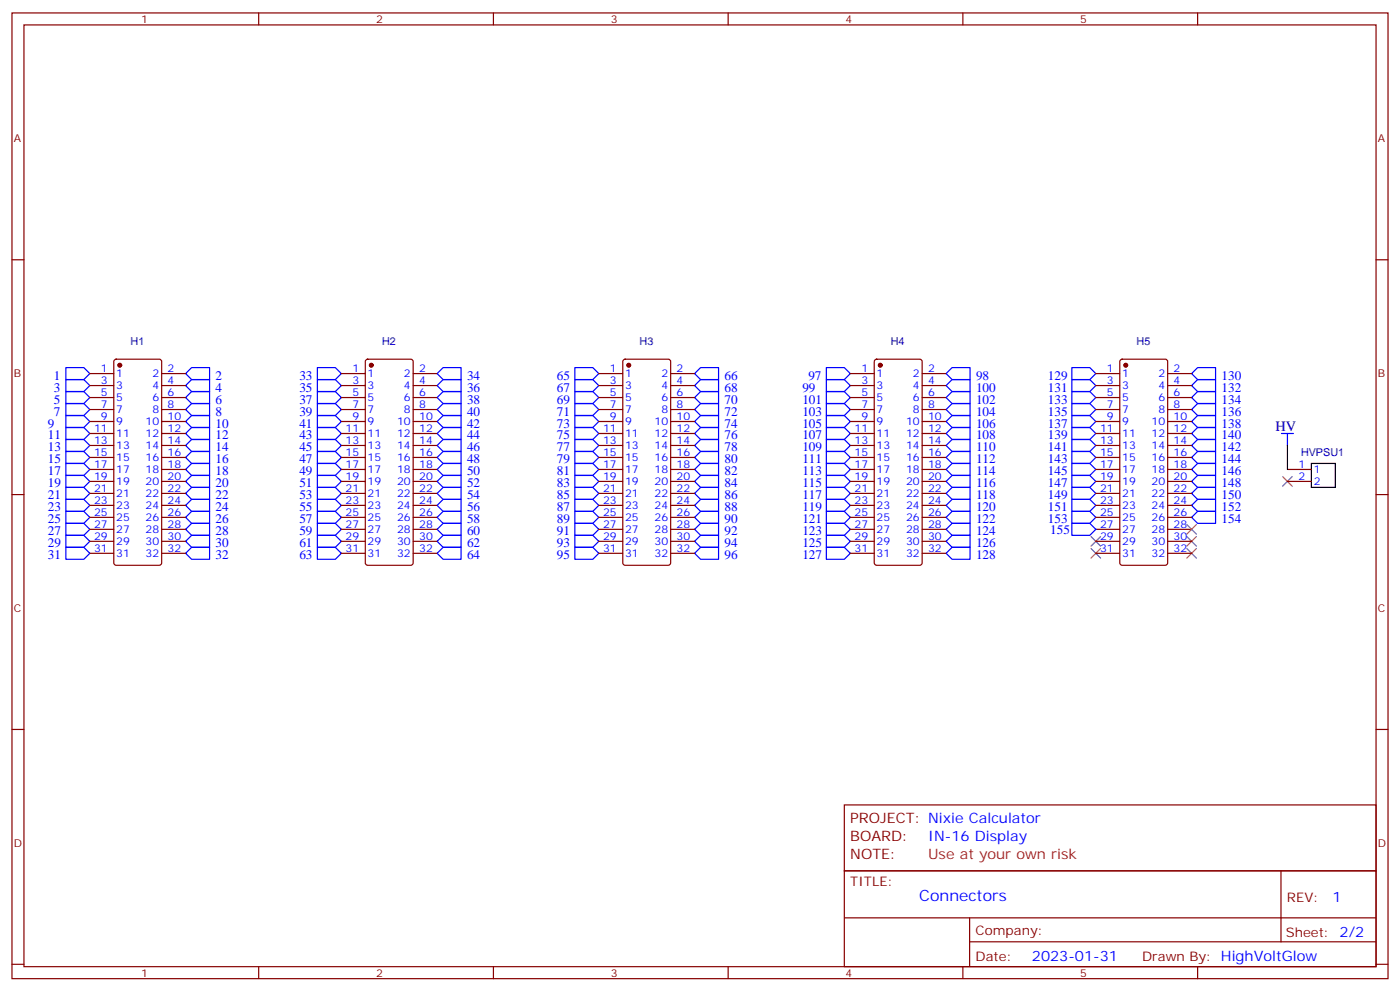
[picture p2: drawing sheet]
<svg xmlns="http://www.w3.org/2000/svg" width="412mm" height="292mm" viewBox="0 0 412 292" stroke-linecap="round" stroke-linejoin="round" font-family="sans-serif">
<g fill="none" stroke="#870000" stroke-width=".35">
<path d="M3.5 3.8h405.4v284.3h-405.4zM7.1 7.3h398.2v277.3h-398.2zM76.2 3.8v3.5M145.3 3.8v3.5M214.5 3.8v3.5M283.6 3.8v3.5M352.8 3.8v3.5M3.5 76.5h3.6M405.3 76.5h3.6M26.5 110h7M26.5 113.5h7M26.5 117.1h7"/>
<path d="M33.7 106l.5-.2h12.7l.7 .4v59.5l-.2 .5-.5 .2h-12.7l-.5-.2-.2-.5v-59.2zM47.6 110h7.1M47.6 113.5h7.1M47.6 117.1h7.1M100.5 110h7.1M100.5 113.5h7.1M100.5 117.1h7.1M107.8 106l.5-.2h12.7l.7 .4v59.5l-.2 .5-.5 .2h-12.7l-.5-.2-.2-.5v-59.2zM121.7 110h7.1M121.7 113.5h7.1M121.7 117.1h7.1M176.4 110h7"/>
<path d="M176.4 113.5h7M176.4 117.1h7M183.7 106l.4-.2h12.7l.7 .4 .1 59.5-.3 .5-.5 .2h-12.7l-.4-.2-.3-.5v-59.2zM197.6 110h7M197.6 113.5h7M197.6 117.1h7M250.5 110h7M250.5 113.5h7M250.5 117.1h7M257.8 106l.4-.2h12.7l.7 .4v59.5l-.2 .5-.5 .2h-12.7l-.5-.2-.2-.5v-59.2zM271.6 110h7.1M271.6 113.5h7.1"/>
<path d="M271.6 117.1h7.1M322.8 110h7M322.8 113.5h7M322.8 117.1h7M330.1 106l.5-.2h12.7l.6 .4 .1 59.5-.3 .5-.4 .2h-12.7l-.5-.2-.3-.5v-59.2zM344 110h7M344 113.5h7M344 117.1h7M26.5 138.2h7M26.5 120.6h7M26.5 124.1h7M26.5 127.6h7"/>
<path d="M26.5 131.2h7M26.5 134.7h7M47.6 138.2h7.1M47.6 120.6h7.1M47.6 124.1h7.1M47.6 127.6h7.1M47.6 131.2h7.1M47.6 134.7h7.1M100.5 138.2h7.1M100.5 120.6h7.1M100.5 124.1h7.1M100.5 127.6h7.1"/>
<path d="M100.5 131.2h7.1M100.5 134.7h7.1M121.7 138.2h7.1M121.7 120.6h7.1M121.7 124.1h7.1M121.7 127.6h7.1M121.7 131.2h7.1M121.7 134.7h7.1M176.4 138.2h7M176.4 120.6h7M176.4 124.1h7M176.4 127.6h7"/>
<path d="M176.4 131.2h7M176.4 134.7h7M197.6 138.2h7M197.6 120.6h7M197.6 124.1h7M197.6 127.6h7M197.6 131.2h7M197.6 134.7h7M250.5 138.2h7M250.5 120.6h7M250.5 124.1h7M250.5 127.6h7"/>
<path d="M250.5 131.2h7M250.5 134.7h7M271.6 138.2h7.1M271.6 120.6h7.1M271.6 124.1h7.1M271.6 127.6h7.1M271.6 131.2h7.1M271.6 134.7h7.1M322.8 138.2h7M322.8 120.6h7M322.8 124.1h7M322.8 127.6h7"/>
<path d="M322.8 131.2h7M322.8 134.7h7M344 138.2h7M344 120.6h7M344 124.1h7M344 127.6h7M344 131.2h7M344 134.7h7M379.2 138.2h7.1M3.5 145.6h3.6M26.5 141.7h7M26.5 145.3h7"/>
<path d="M26.5 148.8h7M26.5 152.3h7M26.5 155.9h7M26.5 159.4h7M47.6 141.7h7.1M47.6 145.3h7.1M47.6 148.8h7.1M47.6 152.3h7.1M47.6 155.9h7.1M47.6 159.4h7.1M100.5 141.7h7.1M100.5 145.3h7.1"/>
<path d="M100.5 148.8h7.1M100.5 152.3h7.1M100.5 155.9h7.1M100.5 159.4h7.1M121.7 141.7h7.1M121.7 145.3h7.1M121.7 148.8h7.1M121.7 152.3h7.1M121.7 155.9h7.1M121.7 159.4h7.1M176.4 141.7h7M176.4 145.3h7"/>
<path d="M176.4 148.8h7M176.4 152.3h7M176.4 155.9h7M176.4 159.4h7M197.6 141.7h7M197.6 145.3h7M197.6 148.8h7M197.6 152.3h7M197.6 155.9h7M197.6 159.4h7M250.5 141.7h7M250.5 145.3h7"/>
<path d="M250.5 148.8h7M250.5 152.3h7M250.5 155.9h7M250.5 159.4h7M271.6 141.7h7.1M271.6 145.3h7.1M271.6 148.8h7.1M271.6 152.3h7.1M271.6 155.9h7.1M271.6 159.4h7.1M322.8 141.7h7M322.8 145.3h7"/>
<path d="M322.8 148.8h7M322.8 152.3h7M322.8 155.9h7M322.8 159.4h7M344 141.7h7M344 145.3h7M344 148.8h7M344 152.3h7M344 155.9h7M344 159.4h7M379.2 141.7h7.1M405.3 145.6h3.6"/>
<path d="M26.5 162.9h7M47.6 162.9h7.1M100.5 162.9h7.1M121.7 162.9h7.1M176.4 162.9h7M197.6 162.9h7M250.5 162.9h7M271.6 162.9h7.1M322.8 162.9h7M344 162.9h7M3.5 214.8h3.6M405.3 214.8h3.6"/>
<path d="M248.7 237h156.6v19.4h-156.6zM248.7 256.4h156.6v28.2h-156.6zM377.3 256.4v20.9M248.7 270.2h156.5M285.6 277.3h119.6M285.6 270.2v14.2M3.5 283.9h3.6M76.2 284.6v3.5M145.3 284.6v3.5M214.5 284.6v3.5M283.6 284.6v3.5M352.8 284.6v3.5"/>
<path d="M405.3 283.9h3.6"/>
</g>
<g fill="none" stroke="#00f" stroke-width=".35">
<path d="M19.4 118.8h5.3l1.8 1.8-1.8 1.7h-5.3zM19.4 115.3h5.3l1.8 1.8-1.8 1.7h-5.3zM19.4 111.8h5.3l1.8 1.7-1.8 1.8h-5.3zM19.4 108.2h5.3l1.8 1.8-1.8 1.8h-5.3zM54.7 117.1l1.7-1.8h5.3v3.5h-5.3zM54.7 113.5l1.7-1.7h5.3v3.5h-5.3zM56.4 108.2h5.3v3.6h-5.3l-1.7-1.8zM93.5 118.8h5.3l1.7 1.8-1.7 1.7h-5.3zM93.5 115.3h5.3l1.7 1.8-1.7 1.7h-5.3zM93.5 111.8h5.3l1.7 1.7-1.7 1.8h-5.3zM93.5 108.2h5.3l1.7 1.8-1.7 1.8h-5.3zM128.8 117.1l1.7-1.8h5.3v3.5h-5.3z"/>
<path d="M128.8 113.5l1.7-1.7h5.3v3.5h-5.3zM130.5 108.2h5.3v3.6h-5.3l-1.7-1.8zM169.3 118.8h5.3l1.8 1.8-1.8 1.7h-5.3zM169.3 115.3h5.3l1.8 1.8-1.8 1.7h-5.3zM169.3 111.8h5.3l1.8 1.7-1.8 1.8h-5.3zM169.3 108.2h5.3l1.8 1.8-1.8 1.8h-5.3zM204.6 117.1l1.8-1.8h5.3v3.5h-5.3zM204.6 113.5l1.8-1.7h5.3v3.5h-5.3zM206.4 108.2h5.3v3.6h-5.3l-1.8-1.8zM243.4 118.8h5.3l1.8 1.8-1.8 1.7h-5.3zM243.4 115.3h5.3l1.8 1.8-1.8 1.7h-5.3zM243.4 111.8h5.3l1.8 1.7-1.8 1.8h-5.3z"/>
<path d="M243.4 108.2h5.3l1.8 1.8-1.8 1.8h-5.3zM278.7 117.1l1.8-1.8h5.3v3.5h-5.3zM278.7 113.5l1.8-1.7h5.3v3.5h-5.3zM278.7 110l1.8-1.8h5.3v3.6h-5.3zM315.7 118.8h5.3l1.8 1.8-1.8 1.7h-5.3zM315.7 115.3h5.3l1.8 1.8-1.8 1.7h-5.3zM315.7 111.8h5.3l1.8 1.7-1.8 1.8h-5.3zM315.7 108.2h5.3l1.8 1.8-1.8 1.8h-5.3zM351 117.1l1.8-1.8h5.3v3.5h-5.3zM351 113.5l1.8-1.7h5.3v3.5h-5.3zM351 110l1.8-1.8h5.3v3.6h-5.3zM19.4 140h5.3l1.8 1.7-1.8 1.8h-5.3z"/>
<path d="M19.4 136.5h5.3l1.8 1.7-1.8 1.8h-5.3zM19.4 132.9h5.3l1.8 1.8-1.8 1.8h-5.3zM19.4 129.4h5.3l1.8 1.8-1.8 1.7h-5.3zM19.4 125.9h5.3l1.8 1.7-1.8 1.8h-5.3zM19.4 122.3h5.3l1.8 1.8-1.8 1.8h-5.3zM54.7 138.2l1.7-1.7h5.3v3.5h-5.3zM54.7 134.7l1.7-1.8h5.3v3.6h-5.3zM54.7 131.2l1.7-1.8h5.3v3.5h-5.3zM54.7 127.6l1.7-1.7h5.3v3.5h-5.3zM54.7 124.1l1.7-1.8h5.3v3.6h-5.3zM54.7 120.6l1.7-1.8h5.3v3.5h-5.3zM93.5 140h5.3l1.7 1.7-1.7 1.8h-5.3z"/>
<path d="M93.5 136.5h5.3l1.7 1.7-1.7 1.8h-5.3zM93.5 132.9h5.3l1.7 1.8-1.7 1.8h-5.3zM93.5 129.4h5.3l1.7 1.8-1.7 1.7h-5.3zM93.5 125.9h5.3l1.7 1.7-1.7 1.8h-5.3zM93.5 122.3h5.3l1.7 1.8-1.7 1.8h-5.3zM128.8 138.2l1.7-1.7h5.3v3.5h-5.3zM128.8 134.7l1.7-1.8h5.3v3.6h-5.3zM128.8 131.2l1.7-1.8h5.3v3.5h-5.3zM128.8 127.6l1.7-1.7h5.3v3.5h-5.3zM128.8 124.1l1.7-1.8h5.3v3.6h-5.3zM128.8 120.6l1.7-1.8h5.3v3.5h-5.3zM169.3 140h5.3l1.8 1.7-1.8 1.8h-5.3z"/>
<path d="M169.3 136.5h5.3l1.8 1.7-1.8 1.8h-5.3zM169.3 132.9h5.3l1.8 1.8-1.8 1.8h-5.3zM169.3 129.4h5.3l1.8 1.8-1.8 1.7h-5.3zM169.3 125.9h5.3l1.8 1.7-1.8 1.8h-5.3zM169.3 122.3h5.3l1.8 1.8-1.8 1.8h-5.3zM204.6 138.2l1.8-1.7h5.3v3.5h-5.3zM204.6 134.7l1.8-1.8h5.3v3.6h-5.3zM204.6 131.2l1.8-1.8h5.3v3.5h-5.3zM204.6 127.6l1.8-1.7h5.3v3.5h-5.3zM204.6 124.1l1.8-1.8h5.3v3.6h-5.3zM204.6 120.6l1.8-1.8h5.3v3.5h-5.3zM243.4 140h5.3l1.8 1.7-1.8 1.8h-5.3z"/>
<path d="M243.4 136.5h5.3l1.8 1.7-1.8 1.8h-5.3zM243.4 132.9h5.3l1.8 1.8-1.8 1.8h-5.3zM243.4 129.4h5.3l1.8 1.8-1.8 1.7h-5.3zM243.4 125.9h5.3l1.8 1.7-1.8 1.8h-5.3zM243.4 122.3h5.3l1.8 1.8-1.8 1.8h-5.3zM278.7 138.2l1.8-1.7h5.3v3.5h-5.3zM278.7 134.7l1.8-1.8h5.3v3.6h-5.3zM278.7 131.2l1.8-1.8h5.3v3.5h-5.3zM278.7 127.6l1.8-1.7h5.3v3.5h-5.3zM278.7 124.1l1.8-1.8h5.3v3.6h-5.3zM278.7 120.6l1.8-1.8h5.3v3.5h-5.3zM315.7 140h5.3l1.8 1.7-1.8 1.8h-5.3z"/>
<path d="M315.7 136.5h5.3l1.8 1.7-1.8 1.8h-5.3zM315.7 132.9h5.3l1.8 1.8-1.8 1.8h-5.3zM315.7 129.4h5.3l1.8 1.8-1.8 1.7h-5.3zM315.7 125.9h5.3l1.8 1.7-1.8 1.8h-5.3zM315.7 122.3h5.3l1.8 1.8-1.8 1.8h-5.3zM351 138.2l1.8-1.7h5.3v3.5h-5.3zM351 134.7l1.8-1.8h5.3v3.6h-5.3zM351 131.2l1.8-1.8h5.3v3.5h-5.3zM351 127.6l1.8-1.7h5.3v3.5h-5.3zM351 124.1l1.8-1.8h5.3v3.6h-5.3zM351 120.6l1.8-1.8h5.3v3.5h-5.3zM377.5 127.6h3.5"/>
<path d="M379.2 127.6v3.6M19.4 157.6h5.3l1.8 1.8-1.8 1.7h-5.3zM19.4 154.1h5.3l1.8 1.8-1.8 1.7h-5.3zM19.4 150.6h5.3l1.8 1.7-1.8 1.8h-5.3zM19.4 147h5.3l1.8 1.8-1.8 1.8h-5.3zM19.4 143.5h5.3l1.8 1.8-1.8 1.7h-5.3zM54.7 159.4l1.7-1.8h5.3v3.5h-5.3zM54.7 155.9l1.7-1.8h5.3v3.5h-5.3zM54.7 152.3l1.7-1.7h5.3v3.5h-5.3zM54.7 148.8l1.7-1.8h5.3v3.6h-5.3zM54.7 145.3l1.7-1.8h5.3v3.5h-5.3zM54.7 141.7l1.7-1.7h5.3v3.5h-5.3z"/>
<path d="M93.5 157.6h5.3l1.7 1.8-1.7 1.7h-5.3zM93.5 154.1h5.3l1.7 1.8-1.7 1.7h-5.3zM93.5 150.6h5.3l1.7 1.7-1.7 1.8h-5.3zM93.5 147h5.3l1.7 1.8-1.7 1.8h-5.3zM93.5 143.5h5.3l1.7 1.8-1.7 1.7h-5.3zM128.8 159.4l1.7-1.8h5.3v3.5h-5.3zM128.8 155.9l1.7-1.8h5.3v3.5h-5.3zM128.8 152.3l1.7-1.7h5.3v3.5h-5.3zM128.8 148.8l1.7-1.8h5.3v3.6h-5.3zM128.8 145.3l1.7-1.8h5.3v3.5h-5.3zM128.8 141.7l1.7-1.7h5.3v3.5h-5.3zM169.3 157.6h5.3l1.8 1.8-1.8 1.7h-5.3z"/>
<path d="M169.3 154.1h5.3l1.8 1.8-1.8 1.7h-5.3zM169.3 150.6h5.3l1.8 1.7-1.8 1.8h-5.3zM169.3 147h5.3l1.8 1.8-1.8 1.8h-5.3zM169.3 143.5h5.3l1.8 1.8-1.8 1.7h-5.3zM204.6 155.9l1.8-1.8h5.3v3.5h-5.3zM204.6 152.3l1.8-1.7h5.3v3.5h-5.3zM204.6 148.8l1.8-1.8h5.3v3.6h-5.3zM204.6 145.3l1.8-1.8h5.3v3.5h-5.3zM204.6 141.7l1.8-1.7h5.3v3.5h-5.3zM206.4 157.6h5.3v3.5h-5.3l-1.8-1.7zM243.4 157.6h5.3l1.8 1.8-1.8 1.7h-5.3zM243.4 154.1h5.3l1.8 1.8-1.8 1.7h-5.3z"/>
<path d="M243.4 150.6h5.3l1.8 1.7-1.8 1.8h-5.3zM243.4 147h5.3l1.8 1.8-1.8 1.8h-5.3zM243.4 143.5h5.3l1.8 1.8-1.8 1.7h-5.3zM278.7 159.4l1.8-1.8h5.3v3.5h-5.3zM278.7 155.9l1.8-1.8h5.3v3.5h-5.3zM278.7 152.3l1.8-1.7h5.3v3.5h-5.3zM278.7 148.8l1.8-1.8h5.3v3.6h-5.3zM278.7 145.3l1.8-1.8h5.3v3.5h-5.3zM278.7 141.7l1.8-1.7h5.3v3.5h-5.3zM315.7 150.6h5.3l1.8 1.7-1.8 1.8h-5.3zM315.7 147h5.3l1.8 1.8-1.8 1.8h-5.3zM315.7 143.5h5.3l1.8 1.8-1.8 1.7h-5.3z"/>
<path d="M315.7 154.1h5.3l1.8 1.8-1.8 1.7h-5.3zM351 152.3l1.8-1.7h5.3v3.5h-5.3zM351 148.8l1.8-1.8h5.3v3.6h-5.3zM351 145.3l1.8-1.8h5.3v3.5h-5.3zM351 141.7l1.8-1.7h5.3v3.5h-5.3zM19.4 161.1h5.3l1.8 1.8-1.8 1.8h-5.3zM54.7 162.9l1.7-1.8h5.3v3.6h-5.3zM93.5 161.1h5.3l1.7 1.8-1.7 1.8h-5.3zM128.8 162.9l1.7-1.8h5.3v3.6h-5.3zM169.3 161.1h5.3l1.8 1.8-1.8 1.8h-5.3zM204.6 162.9l1.8-1.8h5.3v3.6h-5.3zM243.4 161.1h5.3l1.8 1.8-1.8 1.8h-5.3z"/>
<path d="M278.7 162.9l1.8-1.8h5.3v3.6h-5.3z"/>
</g>
<path d="M321.4 158l2.8 2.8M324.2 158l-2.8 2.8M349.6 158l2.8 2.8M349.6 154.4l2.8 2.9M352.4 158l-2.8 2.8M352.4 154.4l-2.8 2.9M377.8 140.3l2.8 2.9M380.6 140.3l-2.8 2.9M321.4 161.5l2.8 2.8M324.2 161.5l-2.8 2.8M349.6 161.5l2.8 2.8M352.4 161.5l-2.8 2.8" fill="none" stroke="#3c3" stroke-width=".35"/>
<path d="M386.3 136.5h7v7h-7z" fill="none" stroke="#000" stroke-width=".35"/>
<path d="M379.2 131.2v7" fill="none" stroke="#008700" stroke-width=".35"/>
<g fill="#870000" stroke="#870000" stroke-width=".35">
<circle cx="331.6" cy="107.5" r=".53"/>
<circle cx="259.3" cy="107.5" r=".53"/>
<circle cx="185.2" cy="107.5" r=".53"/>
<circle cx="35.3" cy="107.5" r=".53"/>
<circle cx="109.4" cy="107.5" r=".53"/>
</g>
<text font-size="4.6" fill="#00f" x="270.8" y="265.4">Connectors</text>
<text font-size="4.2" fill="#000080" x="375.7" y="126.9">HV</text>
<g font-size="4.2" fill="#800">
<text x="250.5" y="242.3">PROJECT: Nixie Calculator</text>
<text x="250.5" y="247.6">BOARD:</text>
<text x="250.5" y="252.9">NOTE:</text>
</g>
<g font-size="4.2" fill="#00f">
<text x="273.4" y="247.6">IN-16 Display</text>
<text x="392.5" y="265.7">1</text>
<text x="304" y="283">2023-01-31</text>
</g>
<text font-size="4.2" fill="#f00" x="273.4" y="252.9">Use at your own risk</text>
<g font-size="3.9" fill="#00f">
<text x="15.9" y="111.8">1</text>
<text x="63.5" y="111.8">2</text>
<text x="88.2" y="111.8">33</text>
<text x="137.6" y="111.8">34</text>
<text x="164" y="111.8">65</text>
<text x="213.4" y="111.8">66</text>
<text x="238.1" y="111.8">97</text>
<text x="287.5" y="111.8">98</text>
<text x="308.7" y="111.8">129</text>
<text x="359.8" y="111.8">130</text>
<text x="15.9" y="118.8">5</text>
<text x="15.9" y="115.3">3</text>
<text x="63.5" y="118.8">6</text>
<text x="63.5" y="115.3">4</text>
<text x="88.2" y="118.8">37</text>
<text x="88.2" y="115.3">35</text>
<text x="137.6" y="118.8">38</text>
<text x="137.6" y="115.3">36</text>
<text x="164" y="118.8">69</text>
<text x="164" y="115.3">67</text>
<text x="213.4" y="118.8">70</text>
<text x="213.4" y="115.3">68</text>
<text x="236.4" y="118.8">101</text>
<text x="236.4" y="115.3">99</text>
<text x="287.5" y="118.8">102</text>
<text x="287.5" y="115.3">100</text>
<text x="308.7" y="118.8">133</text>
<text x="308.7" y="115.3">131</text>
<text x="359.8" y="118.8">134</text>
<text x="359.8" y="115.3">132</text>
<text x="14.1" y="125.9">9</text>
<text x="15.9" y="122.3">7</text>
<text x="63.5" y="125.9">10</text>
<text x="63.5" y="122.3">8</text>
<text x="88.2" y="125.9">41</text>
<text x="88.2" y="122.3">39</text>
<text x="137.6" y="125.9">42</text>
<text x="137.6" y="122.3">40</text>
<text x="164" y="125.9">73</text>
<text x="164" y="122.3">71</text>
<text x="213.4" y="125.9">74</text>
<text x="213.4" y="122.3">72</text>
<text x="236.4" y="125.9">105</text>
<text x="236.4" y="122.3">103</text>
<text x="287.5" y="125.9">106</text>
<text x="287.5" y="122.3">104</text>
<text x="308.7" y="125.9">137</text>
<text x="308.7" y="122.3">135</text>
<text x="359.8" y="125.9">138</text>
<text x="359.8" y="122.3">136</text>
<text x="14.1" y="129.4">11</text>
<text x="63.5" y="129.4">12</text>
<text x="88.2" y="129.4">43</text>
<text x="137.6" y="129.4">44</text>
<text x="164" y="129.4">75</text>
<text x="213.4" y="129.4">76</text>
<text x="236.4" y="129.4">107</text>
<text x="287.5" y="129.4">108</text>
<text x="308.7" y="129.4">139</text>
<text x="359.8" y="129.4">140</text>
<text x="14.1" y="136.5">15</text>
<text x="14.1" y="132.9">13</text>
<text x="63.5" y="136.5">16</text>
<text x="63.5" y="132.9">14</text>
<text x="88.2" y="136.5">47</text>
<text x="88.2" y="132.9">45</text>
<text x="137.6" y="136.5">48</text>
<text x="137.6" y="132.9">46</text>
<text x="164" y="136.5">79</text>
<text x="164" y="132.9">77</text>
<text x="213.4" y="136.5">80</text>
<text x="213.4" y="132.9">78</text>
<text x="236.4" y="136.5">111</text>
<text x="236.4" y="132.9">109</text>
<text x="287.5" y="136.5">112</text>
<text x="287.5" y="132.9">110</text>
<text x="308.7" y="136.5">143</text>
<text x="308.7" y="132.9">141</text>
<text x="359.8" y="136.5">144</text>
<text x="359.8" y="132.9">142</text>
<text x="14.1" y="143.5">19</text>
<text x="14.1" y="140">17</text>
<text x="63.5" y="143.5">20</text>
<text x="63.5" y="140">18</text>
<text x="88.2" y="143.5">51</text>
<text x="88.2" y="140">49</text>
<text x="137.6" y="143.5">52</text>
<text x="137.6" y="140">50</text>
<text x="164" y="143.5">83</text>
<text x="164" y="140">81</text>
<text x="213.4" y="143.5">84</text>
<text x="213.4" y="140">82</text>
<text x="236.4" y="143.5">115</text>
<text x="236.4" y="140">113</text>
<text x="287.5" y="143.5">116</text>
<text x="287.5" y="140">114</text>
<text x="308.7" y="143.5">147</text>
<text x="308.7" y="140">145</text>
<text x="359.8" y="143.5">148</text>
<text x="359.8" y="140">146</text>
<text x="14.1" y="147">21</text>
<text x="63.5" y="147">22</text>
<text x="88.2" y="147">53</text>
<text x="137.6" y="147">54</text>
<text x="164" y="147">85</text>
<text x="213.4" y="147">86</text>
<text x="236.4" y="147">117</text>
<text x="287.5" y="147">118</text>
<text x="308.7" y="147">149</text>
<text x="359.8" y="147">150</text>
<text x="14.1" y="154.1">25</text>
<text x="14.1" y="150.6">23</text>
<text x="63.5" y="154.1">26</text>
<text x="63.5" y="150.6">24</text>
<text x="88.2" y="154.1">57</text>
<text x="88.2" y="150.6">55</text>
<text x="137.6" y="154.1">58</text>
<text x="137.6" y="150.6">56</text>
<text x="164" y="154.1">89</text>
<text x="164" y="150.6">87</text>
<text x="213.4" y="154.1">90</text>
<text x="213.4" y="150.6">88</text>
<text x="236.4" y="154.1">121</text>
<text x="236.4" y="150.6">119</text>
<text x="287.5" y="154.1">122</text>
<text x="287.5" y="150.6">120</text>
<text x="308.7" y="154.1">153</text>
<text x="308.7" y="150.6">151</text>
<text x="359.8" y="154.1">154</text>
<text x="359.8" y="150.6">152</text>
<text x="14.1" y="161.1">29</text>
<text x="14.1" y="157.6">27</text>
<text x="63.5" y="161.1">30</text>
<text x="63.5" y="157.6">28</text>
<text x="88.2" y="161.1">61</text>
<text x="88.2" y="157.6">59</text>
<text x="137.6" y="161.1">62</text>
<text x="137.6" y="157.6">60</text>
<text x="164" y="161.1">93</text>
<text x="164" y="157.6">91</text>
<text x="213.4" y="161.1">94</text>
<text x="213.4" y="157.6">92</text>
<text x="236.4" y="161.1">125</text>
<text x="236.4" y="157.6">123</text>
<text x="287.5" y="161.1">126</text>
<text x="287.5" y="157.6">124</text>
<text x="309.4" y="157.2">155</text>
<text x="14.1" y="164.7">31</text>
<text x="63.5" y="164.7">32</text>
<text x="88.2" y="164.7">63</text>
<text x="137.6" y="164.7">64</text>
<text x="164" y="164.7">95</text>
<text x="213.4" y="164.7">96</text>
<text x="236.4" y="164.7">127</text>
<text x="287.5" y="164.7">128</text>
</g>
<g font-size="3.9" fill="#800">
<text x="250.5" y="261">TITLE:</text>
<text x="379.1" y="265.7">REV:</text>
<text x="287.4" y="275.2">Company:</text>
<text x="378.7" y="275.8">Sheet: 2/2</text>
<text x="287.4" y="282.9">Date:</text>
<text x="336.4" y="282.9">Drawn By: HighVoltGlow</text>
</g>
<g font-size="3.2" fill="#800">
<text x="41.6" y="6.8">1</text>
<text x="110.8" y="6.8">2</text>
<text x="179.9" y="6.8">3</text>
<text x="249.1" y="6.8">4</text>
<text x="318.2" y="6.8">5</text>
<text x="4.1" y="41.9">A</text>
<text x="405.9" y="41.9">A</text>
<text x="4.1" y="111.1">B</text>
<text x="405.9" y="111.1">B</text>
<text x="4.1" y="180.2">C</text>
<text x="405.9" y="180.2">C</text>
<text x="4.1" y="249.3">D</text>
<text x="405.9" y="249.3">D</text>
<text x="41.6" y="287.6">1</text>
<text x="110.8" y="287.6">2</text>
<text x="179.9" y="287.6">3</text>
<text x="249.1" y="287.6">4</text>
<text x="318.2" y="287.6">5</text>
</g>
<g font-size="3.2" fill="#000080">
<text x="38.5" y="101.5">H1</text>
<text x="112.5" y="101.5">H2</text>
<text x="188.4" y="101.5">H3</text>
<text x="262.4" y="101.5">H4</text>
<text x="334.8" y="101.5">H5</text>
<text x="383.2" y="134.2">HVPSU1</text>
</g>
<g font-size="3.2" fill="#00f">
<text x="29.7" y="109.6">1</text>
<text x="29.7" y="113.2">3</text>
<text x="34.2" y="111.1">1</text>
<text x="44.9" y="111.1">2</text>
<text x="49.4" y="109.6">2</text>
<text x="49.4" y="113.2">4</text>
<text x="103.8" y="109.6">1</text>
<text x="103.8" y="113.2">3</text>
<text x="108.3" y="111.1">1</text>
<text x="119" y="111.1">2</text>
<text x="123.5" y="109.6">2</text>
<text x="123.5" y="113.2">4</text>
<text x="179.7" y="109.6">1</text>
<text x="179.7" y="113.2">3</text>
<text x="184.1" y="111.1">1</text>
<text x="194.8" y="111.1">2</text>
<text x="199.3" y="109.6">2</text>
<text x="199.3" y="113.2">4</text>
<text x="253.7" y="109.6">1</text>
<text x="253.7" y="113.2">3</text>
<text x="258.2" y="111.1">1</text>
<text x="268.9" y="111.1">2</text>
<text x="273.4" y="109.6">2</text>
<text x="273.4" y="113.2">4</text>
<text x="326.1" y="109.6">1</text>
<text x="326.1" y="113.2">3</text>
<text x="330.6" y="111.1">1</text>
<text x="341.2" y="111.1">2</text>
<text x="345.7" y="109.6">2</text>
<text x="345.7" y="113.2">4</text>
<text x="29.7" y="116.7">5</text>
<text x="34.2" y="114.6">3</text>
<text x="34.2" y="118.1">5</text>
<text x="44.9" y="114.6">4</text>
<text x="44.9" y="118.1">6</text>
<text x="49.4" y="116.7">6</text>
<text x="103.8" y="116.7">5</text>
<text x="108.3" y="114.6">3</text>
<text x="108.3" y="118.1">5</text>
<text x="119" y="114.6">4</text>
<text x="119" y="118.1">6</text>
<text x="123.5" y="116.7">6</text>
<text x="179.7" y="116.7">5</text>
<text x="184.1" y="114.6">3</text>
<text x="184.1" y="118.1">5</text>
<text x="194.8" y="114.6">4</text>
<text x="194.8" y="118.1">6</text>
<text x="199.3" y="116.7">6</text>
<text x="253.7" y="116.7">5</text>
<text x="258.2" y="114.6">3</text>
<text x="258.2" y="118.1">5</text>
<text x="268.9" y="114.6">4</text>
<text x="268.9" y="118.1">6</text>
<text x="273.4" y="116.7">6</text>
<text x="326.1" y="116.7">5</text>
<text x="330.6" y="114.6">3</text>
<text x="330.6" y="118.1">5</text>
<text x="341.2" y="114.6">4</text>
<text x="341.2" y="118.1">6</text>
<text x="345.7" y="116.7">6</text>
<text x="29.7" y="120.2">7</text>
<text x="29.7" y="123.8">9</text>
<text x="34.2" y="121.6">7</text>
<text x="34.2" y="125.2">9</text>
<text x="42.9" y="125.2">10</text>
<text x="44.9" y="121.6">8</text>
<text x="49.4" y="120.2">8</text>
<text x="49.4" y="123.8">10</text>
<text x="103.8" y="120.2">7</text>
<text x="103.8" y="123.8">9</text>
<text x="108.3" y="121.6">7</text>
<text x="108.3" y="125.2">9</text>
<text x="117" y="125.2">10</text>
<text x="119" y="121.6">8</text>
<text x="123.5" y="120.2">8</text>
<text x="123.5" y="123.8">10</text>
<text x="179.7" y="120.2">7</text>
<text x="179.7" y="123.8">9</text>
<text x="184.1" y="121.6">7</text>
<text x="184.1" y="125.2">9</text>
<text x="192.8" y="125.2">10</text>
<text x="194.8" y="121.6">8</text>
<text x="199.3" y="120.2">8</text>
<text x="199.3" y="123.8">10</text>
<text x="253.7" y="120.2">7</text>
<text x="253.7" y="123.8">9</text>
<text x="258.2" y="121.6">7</text>
<text x="258.2" y="125.2">9</text>
<text x="266.9" y="125.2">10</text>
<text x="268.9" y="121.6">8</text>
<text x="273.4" y="120.2">8</text>
<text x="273.4" y="123.8">10</text>
<text x="326.1" y="120.2">7</text>
<text x="326.1" y="123.8">9</text>
<text x="330.6" y="121.6">7</text>
<text x="330.6" y="125.2">9</text>
<text x="339.2" y="125.2">10</text>
<text x="341.2" y="121.6">8</text>
<text x="345.7" y="120.2">8</text>
<text x="345.7" y="123.8">10</text>
<text x="27.7" y="127.3">11</text>
<text x="27.7" y="130.8">13</text>
<text x="34.2" y="128.7">11</text>
<text x="42.9" y="128.7">12</text>
<text x="49.4" y="127.3">12</text>
<text x="49.4" y="130.8">14</text>
<text x="101.8" y="127.3">11</text>
<text x="101.8" y="130.8">13</text>
<text x="108.3" y="128.7">11</text>
<text x="117" y="128.7">12</text>
<text x="123.5" y="127.3">12</text>
<text x="123.5" y="130.8">14</text>
<text x="177.6" y="127.3">11</text>
<text x="177.6" y="130.8">13</text>
<text x="184.1" y="128.7">11</text>
<text x="192.8" y="128.7">12</text>
<text x="199.3" y="127.3">12</text>
<text x="199.3" y="130.8">14</text>
<text x="251.7" y="127.3">11</text>
<text x="251.7" y="130.8">13</text>
<text x="258.2" y="128.7">11</text>
<text x="266.9" y="128.7">12</text>
<text x="273.4" y="127.3">12</text>
<text x="273.4" y="130.8">14</text>
<text x="324.1" y="127.3">11</text>
<text x="324.1" y="130.8">13</text>
<text x="330.6" y="128.7">11</text>
<text x="339.2" y="128.7">12</text>
<text x="345.7" y="127.3">12</text>
<text x="345.7" y="130.8">14</text>
<text x="27.7" y="134.3">15</text>
<text x="27.7" y="137.9">17</text>
<text x="34.2" y="132.2">13</text>
<text x="34.2" y="135.7">15</text>
<text x="42.9" y="132.2">14</text>
<text x="42.9" y="135.7">16</text>
<text x="49.4" y="134.3">16</text>
<text x="49.4" y="137.9">18</text>
<text x="101.8" y="134.3">15</text>
<text x="101.8" y="137.9">17</text>
<text x="108.3" y="132.2">13</text>
<text x="108.3" y="135.7">15</text>
<text x="117" y="132.2">14</text>
<text x="117" y="135.7">16</text>
<text x="123.5" y="134.3">16</text>
<text x="123.5" y="137.9">18</text>
<text x="177.6" y="134.3">15</text>
<text x="177.6" y="137.9">17</text>
<text x="184.1" y="132.2">13</text>
<text x="184.1" y="135.7">15</text>
<text x="192.8" y="132.2">14</text>
<text x="192.8" y="135.7">16</text>
<text x="199.3" y="134.3">16</text>
<text x="199.3" y="137.9">18</text>
<text x="251.7" y="134.3">15</text>
<text x="251.7" y="137.9">17</text>
<text x="258.2" y="132.2">13</text>
<text x="258.2" y="135.7">15</text>
<text x="266.9" y="132.2">14</text>
<text x="266.9" y="135.7">16</text>
<text x="273.4" y="134.3">16</text>
<text x="273.4" y="137.9">18</text>
<text x="324.1" y="134.3">15</text>
<text x="324.1" y="137.9">17</text>
<text x="330.6" y="132.2">13</text>
<text x="330.6" y="135.7">15</text>
<text x="339.2" y="132.2">14</text>
<text x="339.2" y="135.7">16</text>
<text x="345.7" y="134.3">16</text>
<text x="345.7" y="137.9">18</text>
<text x="382.5" y="137.9">1</text>
<text x="27.7" y="141.4">19</text>
<text x="34.2" y="139.3">17</text>
<text x="34.2" y="142.8">19</text>
<text x="42.9" y="139.3">18</text>
<text x="42.9" y="142.8">20</text>
<text x="49.4" y="141.4">20</text>
<text x="101.8" y="141.4">19</text>
<text x="108.3" y="139.3">17</text>
<text x="108.3" y="142.8">19</text>
<text x="117" y="139.3">18</text>
<text x="117" y="142.8">20</text>
<text x="123.5" y="141.4">20</text>
<text x="177.6" y="141.4">19</text>
<text x="184.1" y="139.3">17</text>
<text x="184.1" y="142.8">19</text>
<text x="192.8" y="139.3">18</text>
<text x="192.8" y="142.8">20</text>
<text x="199.3" y="141.4">20</text>
<text x="251.7" y="141.4">19</text>
<text x="258.2" y="139.3">17</text>
<text x="258.2" y="142.8">19</text>
<text x="266.9" y="139.3">18</text>
<text x="266.9" y="142.8">20</text>
<text x="273.4" y="141.4">20</text>
<text x="324.1" y="141.4">19</text>
<text x="330.6" y="139.3">17</text>
<text x="330.6" y="142.8">19</text>
<text x="339.2" y="139.3">18</text>
<text x="339.2" y="142.8">20</text>
<text x="345.7" y="141.4">20</text>
<text x="382.5" y="141.4">2</text>
<text x="387" y="139.3">1</text>
<text x="387" y="142.8">2</text>
<text x="27.7" y="144.9">21</text>
<text x="27.7" y="148.4">23</text>
<text x="34.2" y="146.3">21</text>
<text x="34.2" y="149.9">23</text>
<text x="42.9" y="146.3">22</text>
<text x="42.9" y="149.9">24</text>
<text x="49.4" y="144.9">22</text>
<text x="49.4" y="148.4">24</text>
<text x="101.8" y="144.9">21</text>
<text x="101.8" y="148.4">23</text>
<text x="108.3" y="146.3">21</text>
<text x="108.3" y="149.9">23</text>
<text x="117" y="146.3">22</text>
<text x="117" y="149.9">24</text>
<text x="123.5" y="144.9">22</text>
<text x="123.5" y="148.4">24</text>
<text x="177.6" y="144.9">21</text>
<text x="177.6" y="148.4">23</text>
<text x="184.1" y="146.3">21</text>
<text x="184.1" y="149.9">23</text>
<text x="192.8" y="146.3">22</text>
<text x="192.8" y="149.9">24</text>
<text x="199.3" y="144.9">22</text>
<text x="199.3" y="148.4">24</text>
<text x="251.7" y="144.9">21</text>
<text x="251.7" y="148.4">23</text>
<text x="258.2" y="146.3">21</text>
<text x="258.2" y="149.9">23</text>
<text x="266.9" y="146.3">22</text>
<text x="266.9" y="149.9">24</text>
<text x="273.4" y="144.9">22</text>
<text x="273.4" y="148.4">24</text>
<text x="324.1" y="144.9">21</text>
<text x="324.1" y="148.4">23</text>
<text x="330.6" y="146.3">21</text>
<text x="330.6" y="149.9">23</text>
<text x="339.2" y="146.3">22</text>
<text x="339.2" y="149.9">24</text>
<text x="345.7" y="144.9">22</text>
<text x="345.7" y="148.4">24</text>
<text x="27.7" y="152">25</text>
<text x="27.7" y="155.5">27</text>
<text x="34.2" y="153.4">25</text>
<text x="42.9" y="153.4">26</text>
<text x="49.4" y="152">26</text>
<text x="49.4" y="155.5">28</text>
<text x="101.8" y="152">25</text>
<text x="101.8" y="155.5">27</text>
<text x="108.3" y="153.4">25</text>
<text x="117" y="153.4">26</text>
<text x="123.5" y="152">26</text>
<text x="123.5" y="155.5">28</text>
<text x="177.6" y="152">25</text>
<text x="177.6" y="155.5">27</text>
<text x="184.1" y="153.4">25</text>
<text x="192.8" y="153.4">26</text>
<text x="199.3" y="152">26</text>
<text x="199.3" y="155.5">28</text>
<text x="251.7" y="152">25</text>
<text x="251.7" y="155.5">27</text>
<text x="258.2" y="153.4">25</text>
<text x="266.9" y="153.4">26</text>
<text x="273.4" y="152">26</text>
<text x="273.4" y="155.5">28</text>
<text x="324.1" y="152">25</text>
<text x="324.1" y="155.5">27</text>
<text x="330.6" y="153.4">25</text>
<text x="339.2" y="153.4">26</text>
<text x="345.7" y="152">26</text>
<text x="345.7" y="155.5">28</text>
<text x="27.7" y="159">29</text>
<text x="34.2" y="156.9">27</text>
<text x="34.2" y="160.4">29</text>
<text x="42.9" y="156.9">28</text>
<text x="42.9" y="160.4">30</text>
<text x="49.4" y="159">30</text>
<text x="101.8" y="159">29</text>
<text x="108.3" y="156.9">27</text>
<text x="108.3" y="160.4">29</text>
<text x="117" y="156.9">28</text>
<text x="117" y="160.4">30</text>
<text x="123.5" y="159">30</text>
<text x="177.6" y="159">29</text>
<text x="184.1" y="156.9">27</text>
<text x="184.1" y="160.4">29</text>
<text x="192.8" y="156.9">28</text>
<text x="192.8" y="160.4">30</text>
<text x="199.3" y="159">30</text>
<text x="251.7" y="159">29</text>
<text x="258.2" y="156.9">27</text>
<text x="258.2" y="160.4">29</text>
<text x="266.9" y="156.9">28</text>
<text x="266.9" y="160.4">30</text>
<text x="273.4" y="159">30</text>
<text x="324.1" y="159">29</text>
<text x="330.6" y="156.9">27</text>
<text x="330.6" y="160.4">29</text>
<text x="339.2" y="156.9">28</text>
<text x="339.2" y="160.4">30</text>
<text x="345.7" y="159">30</text>
<text x="27.7" y="162.6">31</text>
<text x="34.2" y="164">31</text>
<text x="42.9" y="164">32</text>
<text x="49.4" y="162.6">32</text>
<text x="101.8" y="162.6">31</text>
<text x="108.3" y="164">31</text>
<text x="117" y="164">32</text>
<text x="123.5" y="162.6">32</text>
<text x="177.6" y="162.6">31</text>
<text x="184.1" y="164">31</text>
<text x="192.8" y="164">32</text>
<text x="199.3" y="162.6">32</text>
<text x="251.7" y="162.6">31</text>
<text x="258.2" y="164">31</text>
<text x="266.9" y="164">32</text>
<text x="273.4" y="162.6">32</text>
<text x="324.1" y="162.6">31</text>
<text x="330.6" y="164">31</text>
<text x="339.2" y="164">32</text>
<text x="345.7" y="162.6">32</text>
</g>
</svg>
